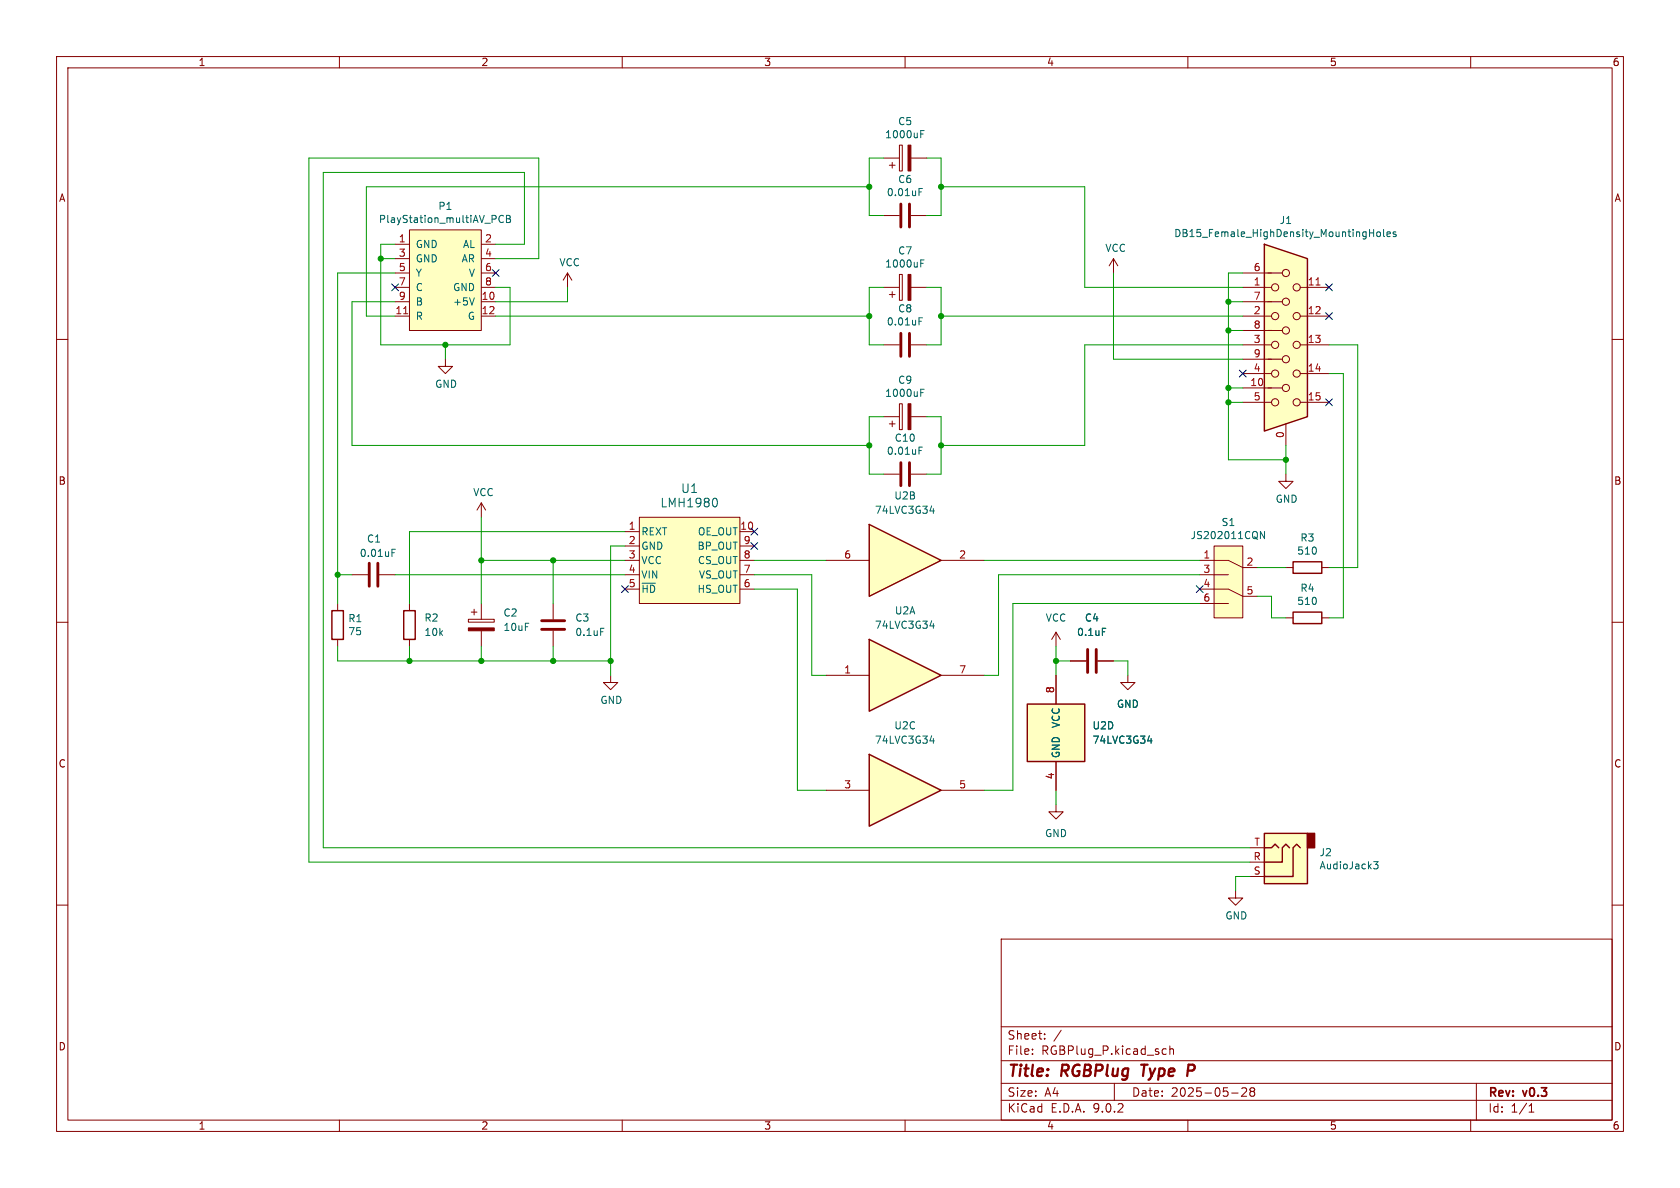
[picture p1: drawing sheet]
<svg xmlns="http://www.w3.org/2000/svg" width="297mm" height="210mm" viewBox="0 0 297 210" stroke-linecap="round" stroke-linejoin="round" font-family="sans-serif">
<g fill="none" stroke="#840000" stroke-width=".18">
<path d="M10 10h277v190h-277zM12 12h273v186h-273zM60 10v2M110 10v2M160 10v2M210 10v2M260 10v2M10 60h2M285 60h2M10 110h2M285 110h2M10 160h2"/>
<path d="M177 166h108v32h-108zM285 160h2M60 198v2M110 198v2M160 198v2M177 194.5h108M177 191.5h108M177 187.5h108M177 181.5h108M182.5 186.3v.1M182.5 185.5v.1M184.7 183.6v.1"/>
<path d="M184.7 182.8v.1M187.6 182.1l-1.3 2M197 191.5v3M205.7 185.4l.5 .1M206.2 186.3l-.5 .1M206.8 185.5l.2-.1 .4 .1 .1 .9M206.8 184.9v1.5M210 198v2M217.7 193.2h1.2M219.5 192.4l.6-.1 .2 .1 .1 .3-.9 1.1h.9M221.2 192.9l-.2-.2 .2-.4 .5 .1 .1 .2-.3 .3M221.2 192.9l-.2 .3v.5l.2 .1 .5-.1 .1-.2-.1-.4-.2-.2"/>
<path d="M221.2 192.9h.3M260 198v2M261 191.5v6.5M270.3 196.6h.9M270.3 195.5l.4-.4v1.5"/>
</g>
<path d="M201.7 188.2h1.2M202.3 188.2l-.2 2M210.1 188.2l1 .1a.58 .58 0 0 1-.3 1h-.8" fill="none" stroke="#840000" stroke-width=".4"/>
<path d="M153.7 92.7l12.7 6.4-12.7 6.3z" fill="#ffffc2"/>
<path d="M153.7 92.7l12.7 6.4-12.7 6.3z" fill="none" stroke="#840000" stroke-width=".25"/>
<path d="M156.2 27.9h2.8M157.2 29.2h1M157.7 28.7v1M159 25.7h.5v4.5h-.5zM161 27.9h2.8M146 99.1h7.7M166.4 99.1h7.6" fill="none" stroke="#840000" stroke-width=".18"/>
<path d="M162.8 23.7h.4M162.8 23.1h.6M164.4 90.3h.8M165 89.9v.8" fill="none" stroke="#006464" stroke-width=".18"/>
<path d="M160.5 25.7h.5v4.5h-.5z" fill="#840000" stroke="#840000" stroke-width=".18"/>
<path d="M153.7 133.4l12.7 6.3-12.7 6.4z" fill="#ffffc2"/>
<path d="M153.7 133.4l12.7 6.3-12.7 6.4z" fill="none" stroke="#840000" stroke-width=".25"/>
<path d="M107.9 119.4v1.3h1.3l-1.3 1.2-1.2-1.2h1.2M146 139.7h7.7M166.4 139.7h7.6" fill="none" stroke="#840000" stroke-width=".18"/>
<path d="M164.4 131h.8M165 130.5v.9" fill="none" stroke="#006464" stroke-width=".18"/>
<path d="M153.7 113l12.7 6.4-12.7 6.3z" fill="#ffffc2"/>
<path d="M58.7 108h2v5h-2zM153.7 113l12.7 6.4-12.7 6.3z" fill="none" stroke="#840000" stroke-width=".25"/>
<g fill="none" stroke="#840000" stroke-width=".18">
<path d="M156.2 50.8h2.8M157.2 52.1h1M157.7 51.6v1M159 48.5h.5v4.6h-.5zM161 50.8h2.8M156.2 61h2.8M161 61h2.8M156.2 83.8h2.8M161 83.8h2.8M59.7 106.7v1.3M59.7 113v1.3M146 119.4h7.7"/>
<path d="M166.4 119.4h7.6"/>
</g>
<path d="M162.5 56.8h.4M162.5 56.2h.6M162.8 46.5h.4M162.8 45.9h.6M162.5 79.6h.4M162.5 79h.6M164.4 110.6h.8M165 110.2v.9" fill="none" stroke="#006464" stroke-width=".18"/>
<path d="M159.3 58.9v4.1M160.8 58.9v4.1M159.3 81.8v4.1M160.8 81.8v4.1" fill="none" stroke="#840000" stroke-width=".51"/>
<path d="M160.5 48.5h.5v4.6h-.5z" fill="#840000" stroke="#840000" stroke-width=".18"/>
<path d="M214.6 96.5h5.1v12.7h-5.1z" fill="#ffffc2"/>
<g fill="none" stroke="#840000" stroke-width=".18">
<path d="M100.3 48.3l-.7 1.2M100.3 48.3l.8 1.2M100.3 48.3v2.5M78.7 63.5v1.3h1.3l-1.3 1.2-1.2-1.2h1.2M156.2 73.7h2.8M157.2 74.9h1M157.7 74.4v1M159 71.4h.5v4.5h-.5zM161 73.7h2.8M212.1 99.1h5.1l2.5 1.2h2.5M214.6 96.5h5.1v12.7h-5.1zM212.1 104.1h5.1l2.5 1.3h2.5"/>
<path d="M212.1 101.6h5.1M212.1 106.7h5.1"/>
</g>
<path d="M162.8 69.4h.4M162.8 68.8h.6M223.6 93.9v1.3l-.8-1.3v1.3" fill="none" stroke="#006464" stroke-width=".18"/>
<path d="M160.5 71.4h.5v4.5h-.5z" fill="#840000" stroke="#840000" stroke-width=".18"/>
<path d="M72.4 40.6h12.7v17.8h-12.7z" fill="#ffffc2"/>
<g fill="none" stroke="#840000" stroke-width=".18">
<path d="M69.8 43.2h2.6M69.8 45.7h2.6M69.8 48.3h2.6M69.8 50.8h2.6M69.8 53.3h2.6M69.8 55.9h2.6M72.4 40.6h12.7v17.8h-12.7zM85.1 43.2h2.5M85.1 45.7h2.5M85.1 48.3h2.5M85.1 50.8h2.5M85.1 53.3h2.5"/>
<path d="M85.1 55.9h2.5"/>
</g>
<path d="M71.4 55.5h.7" fill="none" stroke="#a90000" stroke-width=".18"/>
<path d="M89 38.2a.6 .6 0 0 0-.8 .4 .6 .6 0 0 0 .5 .7l.3-.1M89.5 38.1h.5l.2 .2-.2 .4 .2 .1 .1 .3-.3 .2h-.5zM89.5 38.7h.5M83.9 52.6l-.5 1.3" fill="none" stroke="#006464" stroke-width=".18"/>
<path d="M181.6 124.5h10.2v10.1h-10.2z" fill="#ffffc2"/>
<path d="M181.6 124.5h10.2v10.1h-10.2z" fill="none" stroke="#840000" stroke-width=".25"/>
<path d="M186.7 119.4v5.1M199.4 119.4v1.3h1.3l-1.3 1.2-1.3-1.2h1.3M186.7 134.6v5.1M186.7 142.2v1.3h1.3l-1.3 1.3-1.3-1.3h1.3" fill="none" stroke="#840000" stroke-width=".18"/>
<path d="M202.9 131h.8M203.5 130.5v.9" fill="none" stroke="#006464" stroke-width=".18"/>
<path d="M223.5 43.2l7.6 2.5v28l-7.6 2.5z" fill="#ffffc2"/>
<path d="M223.5 43.2l7.6 2.5v28l-7.6 2.5zM228.6 99.3h5.1v2h-5.1z" fill="none" stroke="#840000" stroke-width=".25"/>
<g fill="none" stroke="#840000" stroke-width=".18">
<path d="M219.7 53.3h7M219.7 48.3h7M219.7 58.4h7M219.7 50.8h5.1M219.7 55.9h5.1M229.9 50.8h5M229.9 55.9h5M219.7 63.5h7M219.7 68.6h7M219.7 61h5.1M219.7 66h5.1M219.7 71.1h5.1"/>
<path d="M227.3 74.9v3.8M229.9 61h5M229.9 66h5M229.9 71.1h5M189.2 116.8h2.8M194.1 116.8h2.7M227.3 100.3h1.3M233.7 100.3h1.2"/>
<circle cx="225.4" cy="50.8" r=".63"/>
<circle cx="225.4" cy="55.9" r=".63"/>
<circle cx="227.3" cy="58.4" r=".63"/>
<circle cx="227.3" cy="48.3" r=".63"/>
<circle cx="227.3" cy="53.3" r=".63"/>
<circle cx="229.2" cy="50.8" r=".63"/>
<circle cx="229.2" cy="55.9" r=".63"/>
<circle cx="225.4" cy="66" r=".63"/>
<circle cx="225.4" cy="71.1" r=".63"/>
<circle cx="225.4" cy="61" r=".63"/>
<circle cx="227.3" cy="68.6" r=".63"/>
<circle cx="227.3" cy="63.5" r=".63"/>
<circle cx="229.2" cy="71.1" r=".63"/>
<circle cx="229.2" cy="61" r=".63"/>
<circle cx="229.2" cy="66" r=".63"/>
</g>
<path d="M232.7 50.4h.7" fill="none" stroke="#a90000" stroke-width=".18"/>
<path d="M242.1 41.2h.7M242.8 40.6v1.2M243.4 41.1l.2-.1 .4 .1 .1 .5-.2 .2h-.3l-.2-.1zM244.6 40.6v1l.2 .2M245.2 41.4l.6-.1-.1-.3h-.3l-.2 .2 .1 .6h.4M246.8 41h-.3l-.2 .2v.1l.5 .2v.3h-.5M194.9 111.1h.6" fill="none" stroke="#006464" stroke-width=".18"/>
<path d="M192.3 114.8v4.1M193.8 114.8v4.1" fill="none" stroke="#840000" stroke-width=".51"/>
<path d="M223.5 147.3h7.6v8.9h-7.6z" fill="#ffffc2"/>
<path d="M231.1 147.3h1.3v2.6h-1.3z" fill="#840000" stroke="#840000" stroke-width=".25"/>
<path d="M71.4 108h2v5h-2zM228.6 108.2h5.1v2h-5.1zM223.5 147.3h7.6v8.9h-7.6zM223.5 149.9h1.3l.6-.7 .7 .7M228 149.9l-.7-.7-.6 .7v2.5h-3.2M229.9 149.9l-.7-.7-.6 .7v5h-5.1" fill="none" stroke="#840000" stroke-width=".25"/>
<g fill="none" stroke="#840000" stroke-width=".18">
<path d="M156.2 38.1h2.8M161 38.1h2.8M196.8 45.7l-.7 1.3M196.8 45.7l.8 1.3M196.8 45.7v2.6M85.1 88.9l-.8 1.3M85.1 88.9l.8 1.3M85.1 88.9v2.5M227.3 83.8v1.3h1.3l-1.3 1.3-1.2-1.3h1.2M62.2 101.6h2.8M67.1 101.6h2.7M72.4 106.7v1.3"/>
<path d="M72.4 113v1.3M186.7 111.8l-.8 1.2M186.7 111.8l.8 1.2M186.7 111.8v2.5M227.3 109.2h1.3M233.7 109.2h1.2M218.4 157.5v1.3h1.3l-1.3 1.2-1.2-1.2h1.2M221 154.9h2.5M221 152.4h2.5M221 149.9h2.5"/>
</g>
<path d="M162.5 33.9h.4M162.5 33.3h.6M69.3 97.7h.4M69.3 97.1h.6M242.8 152.3h.8l-.4 .5 .4 .1v.6l-.2 .1-.6-.1" fill="none" stroke="#006464" stroke-width=".18"/>
<path d="M159.3 36.1v4M160.8 36.1v4M65.3 99.6v4M66.8 99.6v4" fill="none" stroke="#840000" stroke-width=".51"/>
<path d="M113 91.4h17.8v15.3h-17.8z" fill="#ffffc2"/>
<g fill="none" stroke="#840000" stroke-width=".18">
<path d="M110.5 94h2.5M110.5 96.5h2.5M110.5 99.1h2.5M113 91.4h17.8v15.3h-17.8zM130.8 94h2.5M130.8 96.5h2.5M130.8 99.1h2.5M82.8 109.5h4.6v.5h-4.6zM83.3 108.2h1M83.8 107.7v1M85.1 106.7v2.8M85.1 111.5v2.8"/>
<path d="M97.8 106.7v2.8M97.8 111.5v2.8M110.5 101.6h2.5M110.5 104.1h2.5M130.8 101.6h2.5M130.8 104.1h2.5M186.7 119.4v5.1M189.2 116.8h2.8M194.1 116.8h2.7M186.7 134.6v5.1"/>
</g>
<path d="M126.5 88.1a.95 .95 0 0 1 0 1.5M106.2 111.1h.6M113.5 103.1h2.4M194.9 111.1h.6M202.9 131h.8M203.5 130.5v.9" fill="none" stroke="#006464" stroke-width=".18"/>
<path d="M82.8 111h4.6v.5h-4.6z" fill="#840000" stroke="#840000" stroke-width=".18"/>
<path d="M95.8 109.7h4M95.8 111.3h4" fill="none" stroke="#840000" stroke-width=".51"/>
<g fill="none" stroke="#009600" stroke-width=".18">
<path d="M153.7 33h-88.9v22.9h5M156.2 27.9h-2.5v10.2h2.5M163.8 27.9h2.6v10.2h-2.6M166.4 33h25.4v17.8h27.9M67.3 45.7h2.5M69.8 53.3h-7.6v25.4h91.5M69.8 43.2h-2.5v17.8h22.9v-10.2h-2.6M69.8 48.3h-10.1v58.4M87.6 45.7h7.6v-17.8h-40.6v124.5h166.4M87.6 43.2h5.1v-12.7h-35.6v119.4h163.9M87.6 55.9h66.1M100.3 50.8v2.5h-12.7"/>
<path d="M156.2 50.8h-2.5v10.2h2.5M163.8 50.8h2.6v10.2h-2.6M166.4 55.9h53.3M196.8 48.3v15.2h22.9M217.2 53.3h2.5M217.2 58.4h2.5M219.7 48.3h-2.5v33h10.1M78.7 61v2.5M156.2 73.7h-2.5v10.1h2.5M163.8 73.7h2.6v10.1h-2.6M217.2 68.6h2.5M217.2 71.1h2.5"/>
<path d="M219.7 61h-27.9v17.7h-25.4M227.3 78.7v5.1M234.9 61h5.1v39.3h-5.1M234.9 66h2.6v43.2h-2.6M85.1 99.1h25.4M85.1 91.4v15.3M97.8 99.1v7.6M110.5 94h-38.1v12.7M110.5 96.5h-2.6v22.9M133.3 99.1h12.7M174 99.1h38.1M59.7 101.6h2.5"/>
<path d="M59.7 114.3v2.5h48.2M69.8 101.6h40.7M72.4 114.3v2.5M85.1 114.3v2.5M97.8 114.3v2.5M133.3 101.6h10.2v17.8h2.5M133.3 104.1h7.7v35.6h5M186.7 116.8h2.5M186.7 114.3v5.1M196.8 116.8h2.6v2.6M212.1 101.6h-35.6v17.8h-2.5M212.1 106.7h-33v33h-5.1"/>
<path d="M222.2 100.3h5.1M222.2 105.4h2.6v3.8h2.5M186.7 139.7v2.5M221 154.9h-2.6v2.6"/>
</g>
<g fill="none" stroke="#000084" stroke-width=".18">
<path d="M69.2 50.2l1.3 1.2M70.5 50.2l-1.3 1.2M87 47.7l1.2 1.2M88.2 47.7l-1.2 1.2M234.3 50.2l1.3 1.2M234.3 55.3l1.3 1.2M235.6 50.2l-1.3 1.2M235.6 55.3l-1.3 1.2M219.1 65.4l1.2 1.2M220.3 65.4l-1.2 1.2M234.3 70.5l1.3 1.2M235.6 70.5l-1.3 1.2"/>
<path d="M132.7 93.4l1.3 1.2M132.7 95.9l1.3 1.2M134 93.4l-1.3 1.2M134 95.9l-1.3 1.2M109.9 103.5l1.2 1.2M111.1 103.5l-1.2 1.2M211.5 103.5l1.2 1.2M212.7 103.5l-1.2 1.2"/>
</g>
<g fill="#009600" stroke="#009600" stroke-width=".18">
<circle cx="166.4" cy="55.9" r=".46"/>
<circle cx="166.4" cy="33" r=".46"/>
<circle cx="153.7" cy="33" r=".46"/>
<circle cx="85.1" cy="116.8" r=".46"/>
<circle cx="217.2" cy="53.3" r=".46"/>
<circle cx="217.2" cy="58.4" r=".46"/>
<circle cx="166.4" cy="78.7" r=".46"/>
<circle cx="153.7" cy="78.7" r=".46"/>
<circle cx="97.8" cy="99.1" r=".46"/>
<circle cx="97.8" cy="116.8" r=".46"/>
<circle cx="107.9" cy="116.8" r=".46"/>
<circle cx="153.7" cy="55.9" r=".46"/>
<circle cx="186.7" cy="116.8" r=".46"/>
<circle cx="72.4" cy="116.8" r=".46"/>
<circle cx="67.3" cy="45.7" r=".46"/>
<circle cx="59.7" cy="101.6" r=".46"/>
<circle cx="85.1" cy="99.1" r=".46"/>
<circle cx="78.7" cy="61" r=".46"/>
<circle cx="217.2" cy="68.6" r=".46"/>
<circle cx="217.2" cy="71.1" r=".46"/>
<circle cx="227.3" cy="81.3" r=".46"/>
</g>
<g font-size="2.8" fill="#840000">
<text x="178" y="190.9">Title:</text>
<text x="187.7" y="190.9">RGBPlug</text>
<text x="202.6" y="190.9">Type</text>
</g>
<g font-size="2.1" fill="#006464">
<text x="116.7" y="89.9">LMH1980</text>
<text x="120.3" y="87.4">U1</text>
</g>
<g font-size="2.1" fill="#840000">
<text x="178" y="184">Sheet:</text>
<text x="178" y="186.7">File:</text>
<text x="184.1" y="186.7">RGBPlug_P.kicad_sch</text>
<text x="178" y="196.9">KiCad</text>
<text x="178" y="194.1">Size:</text>
<text x="184.7" y="194.1">A4</text>
<text x="185.7" y="196.9">E.D.A.</text>
<text x="193.3" y="196.9">9.0.2</text>
<text x="200" y="194.1">Date:</text>
<text x="207" y="194.1">2025-05-28</text>
<text x="263" y="194.3">Rev:</text>
<text x="263" y="196.9">Id:</text>
<text x="267.1" y="196.9">1/1</text>
<text x="269.4" y="194.3">v0.3</text>
</g>
<g font-size="1.8" fill="#840000">
<text x="35" y="11.9">1</text>
<text x="85" y="11.9">2</text>
<text x="135" y="11.9">3</text>
<text x="185" y="11.9">4</text>
<text x="235" y="11.9">5</text>
<text x="285" y="11.9">6</text>
<text x="10.3" y="35.9">A</text>
<text x="285.3" y="35.9">A</text>
<text x="10.3" y="85.9">B</text>
<text x="285.3" y="85.9">B</text>
<text x="10.3" y="135.9">C</text>
<text x="285.3" y="135.9">C</text>
<text x="10.3" y="185.9">D</text>
<text x="285.3" y="185.9">D</text>
<text x="35" y="199.9">1</text>
<text x="85" y="199.9">2</text>
<text x="135" y="199.9">3</text>
<text x="185" y="199.9">4</text>
<text x="235" y="199.9">5</text>
<text x="285" y="199.9">6</text>
</g>
<g font-size="1.8" fill="#006464">
<text x="158.7" y="22.3">C5</text>
<text x="156.4" y="24.6">1000uF</text>
<text x="156.7" y="34.9">0.01uF</text>
<text x="158.7" y="32.6">C6</text>
<text x="66.9" y="39.6">PlayStation_multiAV_PCB</text>
<text x="77.4" y="37.3">P1</text>
<text x="226.1" y="39.8">J1</text>
<text x="73.4" y="44">GND</text>
<text x="73.4" y="46.6">GND</text>
<text x="81.5" y="46.6">AR</text>
<text x="81.8" y="44">AL</text>
<text x="98.8" y="47.3">VCC</text>
<text x="156.4" y="47.5">1000uF</text>
<text x="158.7" y="45.2">C7</text>
<text x="195.3" y="44.7">VCC</text>
<text x="207.5" y="42.1">DB15_Female_HighDensity_MountingHoles</text>
<text x="73.4" y="49.1">Y</text>
<text x="73.4" y="51.7">C</text>
<text x="80" y="51.7">GND</text>
<text x="82.8" y="49.1">V</text>
<text x="73.4" y="54.2">B</text>
<text x="73.4" y="56.7">R</text>
<text x="80" y="54.2">+5V</text>
<text x="82.6" y="56.7">G</text>
<text x="156.7" y="57.7">0.01uF</text>
<text x="158.7" y="55.4">C8</text>
<text x="76.8" y="68.8">GND</text>
<text x="156.4" y="70.4">1000uF</text>
<text x="158.7" y="68">C9</text>
<text x="156.7" y="80.6">0.01uF</text>
<text x="158.1" y="78.3">C10</text>
<text x="83.6" y="87.9">VCC</text>
<text x="158" y="88.5">U2B</text>
<text x="225.4" y="89.1">GND</text>
<text x="113.3" y="94.8">REXT</text>
<text x="123.3" y="94.8">OE_OUT</text>
<text x="154.6" y="91">74LVC3G34</text>
<text x="210.4" y="95.5">JS202011CQN</text>
<text x="215.9" y="93.2">S1</text>
<text x="229.8" y="95.9">R3</text>
<text x="63.5" y="98.7">0.01uF</text>
<text x="64.8" y="96.1">C1</text>
<text x="113.3" y="97.4">GND</text>
<text x="113.3" y="99.9">VCC</text>
<text x="123.2" y="97.4">BP_OUT</text>
<text x="123.3" y="99.9">CS_OUT</text>
<text x="229.2" y="98.2">510</text>
<text x="113.3" y="102.5">VIN</text>
<text x="113.3" y="105">~{HD}</text>
<text x="123.2" y="105">HS_OUT</text>
<text x="123.5" y="102.5">VS_OUT</text>
<text x="229.2" y="107.1">510</text>
<text x="229.8" y="104.8">R4</text>
<text x="61.5" y="110.2">R1</text>
<text x="61.5" y="112.5">75</text>
<text x="74.9" y="110.1">R2</text>
<text x="74.9" y="112.6">10k</text>
<text x="88.9" y="109.2">C2</text>
<text x="88.9" y="111.7">10uF</text>
<text x="101.6" y="110.1">C3</text>
<text x="101.6" y="112.6">0.1uF</text>
<text x="154.6" y="111.4">74LVC3G34</text>
<text x="158.1" y="108.8">U2A</text>
<text x="184.8" y="110.1">VCC</text>
<text x="190.3" y="112.6">0.1uF</text>
<text x="191.7" y="110.1">C4</text>
<text x="106" y="124.6">GND</text>
<text x="197.4" y="125.3">GND</text>
<text x="154.6" y="131.7">74LVC3G34</text>
<text x="158" y="129.1">U2C</text>
<text x="187.6" y="128.8" transform="rotate(-90 187.6 128.8)">VCC</text>
<text x="193" y="129.1">U2D</text>
<text x="193" y="131.7">74LVC3G34</text>
<text x="187.6" y="134.1" transform="rotate(-90 187.6 134.1)">GND</text>
<text x="184.7" y="148.2">GND</text>
<text x="233.2" y="151.6">J2</text>
<text x="233.2" y="153.9">AudioJack3</text>
<text x="216.5" y="162.7">GND</text>
</g>
<g font-size="1.8" fill="#a90000">
<text x="70.4" y="42.9">1</text>
<text x="70.4" y="45.5">3</text>
<text x="85.7" y="42.9">2</text>
<text x="85.7" y="45.5">4</text>
<text x="70.4" y="48">5</text>
<text x="70.4" y="50.5">7</text>
<text x="70.4" y="53.1">9</text>
<text x="85" y="53.1">10</text>
<text x="85.7" y="48">6</text>
<text x="85.7" y="50.5">8</text>
<text x="221.5" y="48">6</text>
<text x="221.5" y="50.5">1</text>
<text x="221.5" y="53.1">7</text>
<text x="231.1" y="50.5">11</text>
<text x="69.8" y="55.6">11</text>
<text x="85" y="55.6">12</text>
<text x="221.5" y="55.6">2</text>
<text x="221.5" y="58.2">8</text>
<text x="231.1" y="55.6">12</text>
<text x="221.5" y="60.7">3</text>
<text x="221.5" y="63.2">9</text>
<text x="221.5" y="65.8">4</text>
<text x="231.1" y="60.7">13</text>
<text x="231.1" y="65.8">14</text>
<text x="220.9" y="68.3">10</text>
<text x="221.5" y="70.9">5</text>
<text x="231.1" y="70.9">15</text>
<text x="227.1" y="77.5" transform="rotate(-90 227.1 77.5)">0</text>
<text x="111.1" y="93.7">1</text>
<text x="130.8" y="93.7">10</text>
<text x="111.1" y="96.3">2</text>
<text x="111.1" y="98.8">3</text>
<text x="111.1" y="101.3">4</text>
<text x="131.4" y="96.3">9</text>
<text x="131.4" y="98.8">8</text>
<text x="131.4" y="101.3">7</text>
<text x="149.2" y="98.8">6</text>
<text x="169.5" y="98.8">2</text>
<text x="212.7" y="98.8">1</text>
<text x="212.7" y="101.3">3</text>
<text x="220.3" y="100.1">2</text>
<text x="111.1" y="103.9">5</text>
<text x="131.4" y="103.9">6</text>
<text x="212.7" y="103.9">4</text>
<text x="212.7" y="106.4">6</text>
<text x="220.3" y="105.2">5</text>
<text x="149.2" y="119.1">1</text>
<text x="169.5" y="119.1">7</text>
<text x="186.4" y="122.6" transform="rotate(-90 186.4 122.6)">8</text>
<text x="186.4" y="137.9" transform="rotate(-90 186.4 137.9)">4</text>
<text x="149.2" y="139.4">3</text>
<text x="169.5" y="139.4">5</text>
<text x="221.7" y="149.6">T</text>
<text x="221.5" y="152.1">R</text>
<text x="221.5" y="154.7">S</text>
</g>
</svg>
